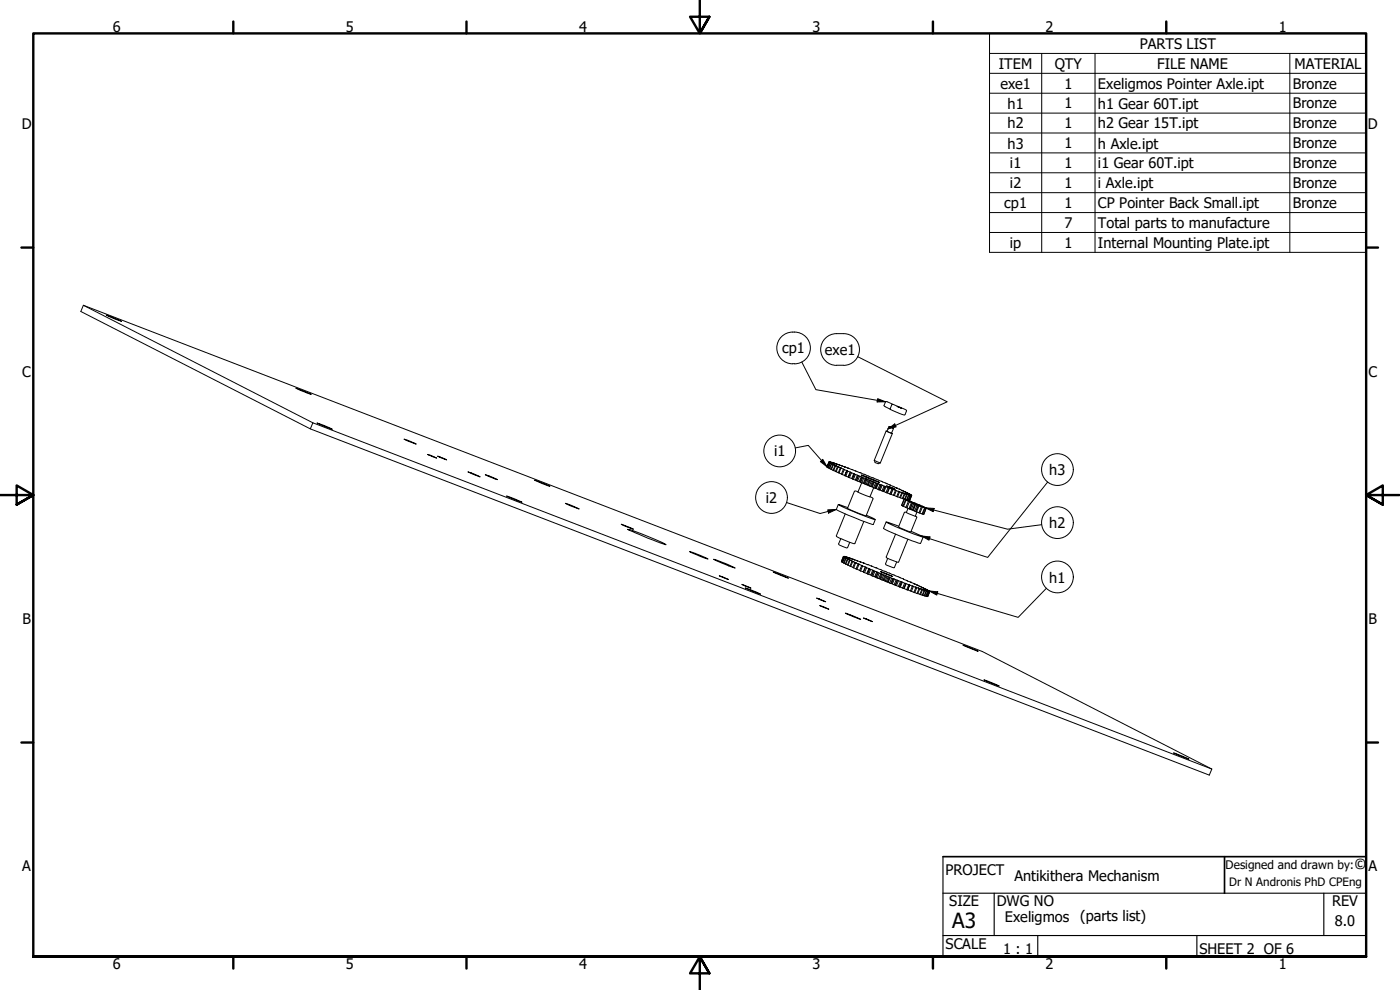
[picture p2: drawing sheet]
<svg xmlns="http://www.w3.org/2000/svg" width="420mm" height="297mm" viewBox="0 0 420 297" stroke-linecap="round" stroke-linejoin="round" font-family="sans-serif">
<!-- layer: Visible (ANSI) -->
<g fill="none" stroke="#000" stroke-width=".3">
<path d="M25 91.6l269.8 103.9 68.9 35.2-.8 1.9-269.8-103.9-68.8-35.2 .7-1.9 68.9 35.3M31.9 94.5l4.6 1.9zM88.8 116.4l4.6 1.9zM93.1 128.7l.8-1.8 269.8 103.8M95.1 126.9l4.6 1.9zM121.2 131.8l3.7 1.5zM128.3 136.3l2.8 1.1zM131.3 136.8l2.8 1.2zM248.8 138.6h.1M248.8 138.5l2 .7-.7-.3M248.8 138.6l.8 .3-.8-.3-.6 1.5zM248.8 138.5v.1"/>
<path d="M248.9 138.7l.1 .1M249.1 138.9h.1M249.5 139.1h.1M249.6 139l-.7-.3-.6 1.5M249.6 138.9h.1M249.7 139l-.9-.4-.5 1.6M250 139.3l.1 .1M250.1 139.3l-.6-.2-.5 1.5M250.1 139.3l-.9-.4-.6 1.5 .3 .1M250.1 138.9l2 .7-.5-.2M250.5 139.5l-.5-.2-.5 1.6M250.5 139.5l-.9-.4-.6 1.5 .4 .2"/>
<path d="M250.6 139.6l.2 .1M250.8 139.7l1 .5-.5-.2-.6 1.4-.5-.2zM251.3 140l.2 .1M251.6 139.3l2.1 .9-.3-.1M262.4 138.1l1.8 .8M262.4 138.1l.4 .7a1.22 1.22 0 0 0 1.4 .1M265.9 129.3l-3.5 8.8M266.2 129.4l-.3-.1 1.9 .8-.2-.2M266.8 128l1.3 .5zM266.8 128l-.6 1.4M267.8 130.1l-3.6 8.8M268 121.4h-.4l-.3 1.5 3.5 1.5h.8l.4-1.4-5.7-2.4h-.5l-.4 1.3 1.8 .9"/>
<path d="M268.2 128.5l-.7 1.5-1.3-.6M269.2 121.9l1.4 .6zM140.4 141.6l3.7 1.5zM145.6 142.4l3.7 1.5zM152 148.8l4.7 1.9zM160.4 144l4.7 1.9zM169.7 151l4.1 1.7zM186.4 157.3l3.7 1.5zM188.3 158.8l4.2 1.4 7.4 3.2-5.5-2zM189 159l-.1 .1M248.2 140.1h.1M248.5 140.3l-.2-.1 .7-1.4 .9 .3-.8-.2-.5 1.5"/>
<path d="M250 141.1l-.5-.2 .6-1.5 1.1 .4-.6-.2-.6 1.5 .2 .1M250.7 141.5h.3M251.6 141.8l-.6-.3 .5-1.4 1.1 .4-.4-.1-.6 1.4 .2 .1M251.6 151.4l-.6 1.5 .1 .1 7.3 3.2 3.7 1.2 .6-1.5M252.2 140.4h.2M252.5 142.3l.3 .1M253.1 140.8l.3 .1M253.2 140.8l.2 .1-.3-.1-.6 1.5M253.2 140.8l-.8-.4-.6 1.5 .7 .3M253.4 140l1.3 .5-.2-.1M253.6 142.7l.5-1.5 .3 .1h-.2l-.7 1.4 .3 .2M253.7 154.2l-2.7 6.6 .8 .6 2.9 1.2 1.6 .5 .3-.1 2.6-6.6"/>
<path d="M254.1 141.2l-.7-.3-.6 1.5 .7 .2M254.2 141.3l.2 .1M254.4 152.3l-2.8-.9 6.1 2.8 5 1.7-2.7-1.3M254.5 140.4l1.1 .5M254.7 143.2l-.2-.1 .6-1.5 .3 .1-.8 1.5 .3 .1M255.1 141.6l-.7-.2-.6 1.5 .7 .2M255.3 141.7l.2 .1M255.6 140.8l1.2 .5M255.8 143.7l.3 .1M256.2 142.1l-.7-.3-.6 1.5 .7 .3M256.4 142.2l-.2-.1-.6 1.5 .2 .1M256.4 142.2l-.6 1.5"/>
<path d="M256.4 142.2l.3 .2M256.8 141.3l9.2 3.7M256.8 141.3h.1M257 144.2l.3 .1M257.3 142.6l.3 .1-.6 1.5-.3-.2zM257.3 142.6l-.6-.2-.6 1.4 .6 .2M257.5 147.6l-.8-.3-.3 .1-2.1 5.1 .2 .1 5.4 2.2 2.1-5.1-.1-.3-.8-.4M257.6 142.7l-.6 1.5M257.6 142.7l.4 .2M257.9 141.8h.1M258.3 144.8l.3 .1-1.1 2.7 2.2 1 1.4 .5 1.1-2.8M258.4 142.5l5.6 2.3z"/>
<path d="M258.5 143l-.5-.1-.7 1.4 .6 .2M258.8 143.2l-.3-.2-.6 1.5 .2 .1 .7-1.4 .1 .1M258.9 143.3l-.6 1.5-.2-.2M258.9 143.3l.3 .1M259.6 145.3l.3 .1M259.7 143.5l-.5-.1-.6 1.5 .5 .1M260 143.7l-.3-.2-.6 1.5 .3 .1 .6-1.4 .2 .1M260.2 143.8l-.6 1.5-.2-.2M260.2 143.8l.3 .1M260.9 144l-.4-.1-.6 1.5 .4 .1M260.9 145.8l.3 .2M261.2 144.2l-.3-.2-.6 1.5 .3 .2 .6-1.5 .3 .1"/>
<path d="M261.5 144.3l-.6 1.5-.3-.1M261.5 144.3l.3 .2M262.1 144.5h-.3l-.6 1.5h.3M262.2 146.3l.3 .2M262.4 144.6l-.3-.1-.6 1.5 .3 .1 .6-1.5 .4 .3M262.8 144.9l-.6 1.4-.4-.2M262.8 144.9l.3 .1M263.3 145h-.2l-.6 1.5h.2M263.5 146.8l.3 .2M263.6 145.1l-.3-.1-.6 1.5 .3 .1 .6-1.5 .5 .3M264.1 145.4l-.6 1.4-.5-.2M264.1 145.4l.3 .1"/>
<path d="M264.5 145.5l-.6 1.5M264.5 145.5l.3 .1M264.7 147.3l.3 .1M264.8 144.6h.1M265.3 145.9l-.5-.3-.6 1.5-.3-.1M265.3 145.9l-.6 1.4-.5-.2M265.3 145.9l.3 .1-.6 1.4M265.9 146l-.3-.1-.6 1.5M265.9 147.8l.3 .1M265.9 156.6l-.8 2 6.2 2.7 5 1.8 .8-2M266 145l3.3 1.5M266 145.1h.1"/>
<path d="M266.5 146.3l-.6-.3-.6 1.5-.3-.1M266.5 146.3l-.6 1.5-.6-.3M266.5 146.3l.3 .1M266.6 146l-.6-.2 2 .8-1.4-.6M266.8 146l1.4 .6zM267 146.5l-.3-.2-.5 1.6M267.7 146.8l-.7-.3-.8 1.4M267.7 146.8l-.7 1.4-.6-.3M267.7 146.8h.2M268 146.8l-.2-.1 .1 .1-.6 1.5-.3-.1M268.2 146.6l.5 .2zM268.7 147.1l-.7-.3-.7 1.5"/>
<path d="M268.7 147.1l-.6 1.5-.7-.3M268.7 147.1l1 .4M268.9 147.2l-.2-.1 .3 .1-.6 1.5-.3-.1M269.3 146.5l-.3-.1 1.3 .5M269.7 147.5l-.6 1.5-.7-.3M269.7 147.5l.3 .1M269.7 157.9l-3.8-1.3 6.9 3.1 4.2 1.4-3.6-1.7M270.2 146.9l-.4-.1 2 .8M270.6 147.8l-.2-.1 .4 .2-.6 1.5-.2-.1M270.6 147.7l.8 .4M270.6 147.8l-.6 1.5-.6-.3M270.8 149.6h.2"/>
<path d="M270.8 147.9l-1.2-.5 .4 .2-.6 1.5-.3-.1M271 151.9l.1 .1M271.3 149.8l.9 .3-.9-.3-.7 1.9M271.4 149.8l.9 .4-.6-.2-.7 1.8-.4-.1zM271.4 148.1l-.6 1.5-.5-.3M271.4 148.1l.2 .1M271.5 149.8h.2M271.7 149.8l.8 .4-.3-.2M271.7 150l.2 .1M271.8 147.6l-.5-.2 1.6 .8M271.8 148.2h.1M271.9 152.3l.3 .1"/>
<path d="M271.9 150.1l1 .4-.3-.1-.7 1.8-.8-.2zM272 150h.1M272 153.7l-.6 .1-1.7 4.3 2.5 1.1 1.1 .4 1.8-4.3-.4-.5M272.1 148.3l-1-.4 .5 .3-.6 1.4M272.1 148.3l-.6 1.5-.5-.2M272.1 148.3l.1 .1M272.2 150l1 .4h-.2M272.5 152.6l-.5 1.2 2.7 1.1M272.5 150.1h.1M272.6 150.4l.3 .2M272.7 148.5l-1-.4 .5 .3-.5 1.4M272.7 148.5l-.6 1.5-.4-.2"/>
<path d="M272.7 148.5h.1M272.8 148.3h.1M272.8 150.2h.1M272.8 150.4l3.7 1.5zM272.9 148.2l-.7-.3 1.1 .5M273 150.4l3.1 1.2M273.1 148.6l-1-.4 .7 .3-.6 1.5M273.1 148.6l-.6 1.5-.3-.1M273.1 148.6l.1 .1M273.1 152.8l.4 .1M273.3 148.4l-.8-.3 1.1 .5M273.4 148.7l-.9-.4 .7 .4-.6 1.4"/>
<path d="M273.4 148.7l-.6 1.5-.2-.1M273.4 148.7h.1M273.6 150.8l-.7-.2-.7 1.8 .6 .2M273.6 148.7l-.9-.3 .8 .3-.7 1.5M273.6 148.7l-.7 1.4M273.6 148.7l-.8-.4 .8 .4-.6 1.5M273.6 148.6v.1M273.8 150.9l-.8 1.9M273.9 150.9l-.3-.1-.8 1.8 .2 .1M273.9 150.9l-.9 1.9M273.9 150.9l.3 .2M274.5 153.4l.3 .1"/>
<path d="M274.6 151.2l-.4-.1-.7 1.8 .3 .2M274.8 151.3l-.2-.1-.8 1.9 .3 .1 .7-1.9 .5 .2M274.9 153.5h-.1M275.1 151.4v.1M275.2 151.4l.3 .2-.7-.3 .4 .2M275.2 153.6l-.5 1.3M275.3 151.5l-.8 1.9-.4-.2M275.3 151.5l.3 .2M275.6 151.6l.5 .2zM275.6 151.7l-.7 1.8M275.8 153.9l.3 .1M275.8 151.7l-.7 1.9-.2-.1"/>
<path d="M276 151.8l.3 .1zM276.1 151.6h.1M276.1 151.6l1.1 .4M276.5 152l-.9-.4-.8 1.9M276.5 152l-.7 1.9-.7-.3M276.5 152l.3 .1M277.2 152.1l-.5-.2 1.1 .5M277.2 154.3h.1M277.5 152.3l-1-.4 .3 .2-.7 1.9M277.5 152.3l-.8 1.9-.6-.2M277.5 152.3l.2 .1M277.8 152.4l-.7-.3 .9 .4-.8 1.8"/>
<path d="M278 152.5l-1-.4 .7 .3-.8 1.8h-.2M278 152.5l-.8 1.8-.3-.1M278 152.5h.1M207 165.5l5.5 2.3zM214.2 167.8l3.5 1.3 2.9 1.4zM215.9 172.7l2.7 1.1zM222.6 175.3l2.8 1.2zM223.6 176.4l4.7 1.9zM232 171.6l4.6 1.9zM245.1 179.4l2.7 1.1zM252.3 161.6l-.6 1.6 .1 .3 1.1 .5 1.3 .4 .8-1.7M252.5 168.5h.1"/>
<path d="M252.6 168.6h.1M252.6 168.6l.3 .1M252.9 168.8l.6-1.5 1 .4-.7-.2-.5 1.5M252.9 168.8l.3 .1M253.1 167l.9 .3-.8-.4-.7 1.6M253.1 167h.1M253.2 166.9l1 .4-.9-.3M253.2 166.9h.1M253.2 167.1h.1M253.3 166.9l1.5 .6-.8-.3M253.3 169l.6-1.5 1.1 .5-.7-.3-.5 1.6M253.3 169l.4 .1"/>
<path d="M253.4 167.2l.1 .1M253.8 167.5h.1M253.8 169.3l.7-1.5 1.1 .5-.7-.3-.6 1.5 .2 .1M253.8 169.3l.5 .1M254 167.1l1.9 .7-.6-.3M254 167.3h.1M254.1 167.4h.1M254.1 167.4l-1-.4-.6 1.5M254.1 167.4l-.9-.3-.6 1.5M254.2 167.5l-.8-.3-.5 1.6M254.2 167.5l-1-.4-.6 1.5M254.3 167.7l.2 .1"/>
<path d="M254.5 169.6l.6 .2M254.9 168l.2 .1M255.1 169.9l.2 .1M255.3 167.5l1.3 .5-.5-.2M255.3 170l.7 .2M255.7 168.4l.2 .1M256.1 168.5l.1 .1-.5-.2-.6 1.5M256.1 168.5l-1-.4-.6 1.5M256.1 167.8l1.3 .5-.4-.1M256.2 170.4l.6-1.5 1.1 .4-.4-.1-.6 1.5 .3 .1M256.2 170.4l.8 .3M256.5 168.8l.3 .1"/>
<path d="M256.8 168.9h.2l-.5-.1-.6 1.5 .3 .1M256.8 168.9l-.9-.4-.6 1.5M257 168.1l1.4 .6-.4-.2M257.2 170.8l.8 .3M257.5 169.2l.3 .1M258 168.5l1.1 .4M258.3 171.3l.8 .3 .6-1.5 .2 .1-.8 1.5 .4 .1M258.6 169.7l-.8-.4-.6 1.5M258.9 169.8l-.3-.1h.3h-.3l-.6 1.5 .3 .1M259.1 171.6h.1M259.1 168.9l.3 .1zM259.1 168.9l1.4 .5h-.2"/>
<path d="M259.5 171.8l.6 .3 .7-1.5 .2 .1-.7 1.5M259.7 170.1l-.8-.3-.6 1.5M259.8 170.2l.3 .1M260.1 172.1l.3 .1M260.3 169.4l1.3 .4M260.3 172.2l.4 .1M260.8 170.6l-.7-.3-.6 1.5M261.3 170.8l-.4-.1-.6 1.5M261.3 172.5l.3 .2M261.6 169.8l1.2 .5M261.6 169.8l-.1 .1M261.6 172.7l.4 .2"/>
<path d="M261.9 171.1l-.6-.3-.6 1.5M262 172.9l.5 .1 .6-1.4 .3 .1-.6 1.5-.3-.2M262.2 171.2l-.3-.1-.6 1.4-.6-.2M262.2 171.2l-.6 1.5zM262.3 171.3l.3 .1M262.8 170.3h.1M262.8 170.3l7.1 2.9M262.9 173.3l.4 .1M263.1 171.6l-.5-.2-.6 1.5M263.3 173.4l.4 .2 .7-1.5 .3 .1-.6 1.5-.4-.1M263.4 171.7l.2 .1-.7 1.5-.1-.1M263.6 171.8l.3 .1"/>
<path d="M264.2 171.5l3.7 1.5zM264.3 173.8l.3 .2M264.4 172.1l-.5-.2-.6 1.5M264.6 174l.4 .1 .6-1.5 .3 .1-.6 1.5-.3-.1M264.7 172.2l.2 .2-.6 1.4-.2-.1M264.9 172.4l.3 .1M265.6 172.6l-.4-.1-.6 1.5M265.6 174.4l.4 .1M265.9 172.7l.3 .2-.6 1.5-.3-.2M266 174.5l.3 .1 .6-1.5 .3 .2-.6 1.4-.3-.1M266.2 172.9l.4 .1M266.4 167.5l-.6 1.9 1.7 .7 .9 .2 .7-1.7"/>
<path d="M266.9 173.1l-.3-.1-.6 1.5M267 174.9l.3 .2M267.2 173.3l.4 .2-.6 1.4-.4-.2M267.3 175.1h.2l.6-1.5 .3 .1-.6 1.5-.3-.1M267.6 173.5l.3 .1M268.1 173.6h-.2l-.6 1.5M268.4 175.5l.2 .1M268.4 173.7l.5 .3-.5 1.5-.6-.3M268.8 160.3l-2.8 6.8 .5 .5a5.3 5.3 0 0 0 3.2 1l2.8-6.8M268.9 174l.4 .1M269.3 174.1l.4 .1-.7 1.5-.4-.1zM269.3 174.1l-.6 1.5"/>
<path d="M269.6 176l.4 .1M269.7 174.2l.6 .3-.7 1.5-.6-.3M269.9 173.2l1.3 .5M269.9 173.3h.1M270 176.1h.1M270.3 174.5l.3 .1M270.6 174.6l.2 .1-.6 1.4h-.2M270.6 174.6l-.6 1.5M270.8 174.7l.7 .3-.6 1.5-.7-.4M270.9 176.5l.3 .1 .6-1.5-.1-.1 .2 .1-.5 1.5-.2-.1M271.2 173.7l2.1 1M271.2 173.7l-.1 .1"/>
<path d="M271.5 175l.3 .1M271.9 175.1l.8 .4-.6 1.4-.7-.3M272.7 175.5h.3M273 175.5l.8 .4-.6 1.4-.8-.3 .6-1.5-.2-.1 .2 .1-.6 1.5-.3-.1M273.2 177.3l.3 .1M273.3 174.7l2.3 1M273.3 174.7l.2 .1M273.3 174.7h.3M273.8 175.8l1.1 .5-.6 1.4-.8-.3 .6-1.4zM273.8 175.9l.3 .1M274.3 177.7l.2 .1M274.9 176.2l.9 .4-.6 1.5-.7-.3"/>
<path d="M275.1 176.3l-.4-.2 .4 .2-.6 1.5M275.2 178.1h.2M275.5 176.4l1.1 .5-.5 1.4-.6-.2 .6-1.5zM275.5 175.7l-.4-.2 1.3 .6M275.8 176.6h.3M276.1 178.3l.2 .1 .6-1.5-.7-.3 1.2 .5-.6 1.5-.5-.2M276.4 176.1l-.5-.2 1.9 .8M276.6 176.9h.3M276.8 178.6h.1l.6-1.4-.6-.3 1.1 .4-.6 1.5-.5-.2M277.4 177l1 .4-.6 1.5-.3-.1 .6-1.5zM277.4 178.8h.1M277.4 177.1l.1 .1"/>
<path d="M277.8 176.8l-.7-.3 1.2 .5M277.8 178.9l.8-1.5-.9-.3 1.1 .4-.6 1.5-.2-.1M278 177.2l1 .3-.6 1.5 .4-1.5zM278 177.3h.1M278.1 177.1l.9 .4-.6 1.5M278.1 177.1h.1M278.2 179h.1M278.3 177l-.8-.3 1.2 .5M278.4 177.4h.2M278.7 177.2l-.8-.3 1 .5M278.8 177.5h.1M278.9 177.4l-.9-.4 1 .5"/>
<path d="M246 181.7l2.8 1.1zM253.7 184l4.6 1.8zM259.1 185.4l2.8 1.1zM289 193.5l4.6 1.9zM295.3 204l4.6 1.9zM352.2 225.9l4.6 1.9z"/>
</g>
<!-- layer: Symbol (ANSI) -->
<g fill="none" stroke="#000" stroke-width=".3">
<path d="M297 16v-6h113v6M297 16h113v6M297 16v59.7h113v-53.7M312.6 16v59.7M328.6 16v59.7M387.1 16v59.7M297 22h113M297 28h113M297 33.9h113M297 39.9h113M297 45.9h113M297 51.8h113"/>
<path d="M297 57.8h113M297 63.8h113M297 69.8h113M237.9 99.6a4.8 4.8 0 0 1 5.3 4.5 4.8 4.8 0 0 1-4.8 5.1M237.9 99.6a4.8 4.8 0 0 0-4.8 4.8 4.8 4.8 0 0 0 4.8 4.8M237.9 109.1h.6M240.6 108.6l4.3 8.3 20.9 3.7M247.4 101.8a7 7 0 0 1 7.4-1.4 4.8 4.8 0 0 1 3.1 5.3 4.8 4.8 0 0 1-4.7 3.9 5.9 5.9 0 0 1-5.8-1.7 4.8 4.8 0 0 1 0-6.1zM257.4 107l26.9 13.6-17.8 8.1M263.4 119.6l2.4 1h-2.6zM238.7 134.4l3.9-.8 5.6 6.5M246.2 138.5l.7-.7 1.3 2.3z"/>
<path d="M266.5 128.7l2-1.5 .4 .9zM236.1 150.8l10 3.3 4.9-1.2M248.4 153l2.6-.1-2.3 1.1zM277.8 152.4l2.5 .2-.2 .9zM277.8 152.4l24.6 6.4 10.2-1.4M314.4 144.6l-18 22.6-19.8-6.4M276.6 160.8l2.5 .3-.3 1zM278.9 177.3l2.5 .3-.3 .9zM314 176.5l-8.4 8.7-26.7-7.9"/>
<circle cx="234" cy="135.3" r="4.8"/>
<circle cx="231.5" cy="149.3" r="4.8"/>
<circle cx="317.4" cy="140.9" r="4.8"/>
<circle cx="317.4" cy="156.8" r="4.8"/>
<circle cx="317.4" cy="173.1" r="4.8"/>
</g>
<!-- layer: Border (ANSI) -->
<g fill="none" stroke="#000" stroke-width=".72">
<path d="M70 6.5v3.5M140 6.5v3.5M210 0v10l-2.9-5h5.8l-2.9 5 2.9-5M280 6.5v3.5M350 6.5v3.5M6.4 74.3h3.6M410 74.3h3.6M0 148.5h10l-5-2.8v5.7l5-2.9-5 2.9M420 148.5h-10l5-2.8v5.7l-5-2.9 5 2.9M6.4 222.8h3.6M410 222.8h3.6M10 287v-277h400v277h-400h400"/>
<path d="M70 287v3.6M140 287v3.6M212.9 292l-2.9-5 2.9 5h-5.8l2.9-5v10M280 287v3.6M350 287v3.6"/>
</g>
<!-- layer: Title (ANSI) -->
<path d="M283 257h127v30h-127M367.5 257v11" fill="none" stroke="#000" stroke-width=".51"/>
<path d="M283 257v30M283 268h127M298.4 268v12.7M397.3 268v12.7M283 280.7h127M311.4 280.7v6.3M359.2 280.7v6.3" fill="none" stroke="#000" stroke-width=".34"/>
<!-- layer: Symbol (ANSI) -->
<g fill="#000">
<path d="M246.2 138.5l.7-.7 1.3 2.3z" fill-rule="evenodd"/>
<path d="M263.4 119.6l2.4 1h-2.6z" fill-rule="evenodd"/>
<path d="M266.5 128.7l2-1.5 .4 .9z" fill-rule="evenodd"/>
<path d="M248.4 153l2.6-.1-2.3 1.1z" fill-rule="evenodd"/>
<path d="M277.8 152.4l2.5 .2-.2 .9z" fill-rule="evenodd"/>
<path d="M276.6 160.8l2.5 .3-.3 1z" fill-rule="evenodd"/>
<path d="M278.9 177.3l2.5 .3-.3 .9z" fill-rule="evenodd"/>
</g>
<text font-size="6.3" x="285.8" y="278.5">A3</text>
<text font-size="4.5" x="406.4" y="260.8">©</text>
<g font-size="4.4">
<text x="33.8" y="9.6">6</text>
<text x="103.8" y="9.6">5</text>
<text x="173.8" y="9.6">4</text>
<text x="243.8" y="9.6">3</text>
<text x="313.8" y="9.6">2</text>
<text x="383.8" y="9.6">1</text>
<text x="342.1" y="14.6">PARTS LIST</text>
<text x="299.8" y="20.6">ITEM</text>
<text x="316.5" y="20.6">QTY</text>
<text x="347.3" y="20.6">FILE NAME</text>
<text x="388.5" y="20.6">MATERIAL</text>
<text x="300.2" y="26.6">exe1</text>
<text x="319.4" y="26.6">1</text>
<text x="329.5" y="26.6">Exeligmos Pointer Axle.ipt</text>
<text x="388" y="26.6">Bronze</text>
<text x="302.4" y="32.6">h1</text>
<text x="319.4" y="32.5">1</text>
<text x="329.5" y="32.6">h1 Gear 60T.ipt</text>
<text x="388" y="32.5">Bronze</text>
<text x="6.5" y="38.8">D</text>
<text x="302.4" y="38.6">h2</text>
<text x="319.4" y="38.5">1</text>
<text x="329.5" y="38.6">h2 Gear 15T.ipt</text>
<text x="388" y="38.5">Bronze</text>
<text x="410.5" y="38.8">D</text>
<text x="302.4" y="44.6">h3</text>
<text x="319.4" y="44.5">1</text>
<text x="329.5" y="44.6">h Axle.ipt</text>
<text x="388" y="44.5">Bronze</text>
<text x="303.1" y="50.4">i1</text>
<text x="319.4" y="50.4">1</text>
<text x="329.5" y="50.5">i1 Gear 60T.ipt</text>
<text x="388" y="50.4">Bronze</text>
<text x="303.1" y="56.5">i2</text>
<text x="319.4" y="56.4">1</text>
<text x="329.5" y="56.5">i Axle.ipt</text>
<text x="388" y="56.4">Bronze</text>
<text x="301.4" y="62.4">cp1</text>
<text x="319.4" y="62.4">1</text>
<text x="329.5" y="62.5">CP Pointer Back Small.ipt</text>
<text x="388" y="62.4">Bronze</text>
<text x="319.4" y="68.4">7</text>
<text x="329.5" y="68.4">Total parts to manufacture</text>
<text x="303.1" y="74.3">ip</text>
<text x="319.4" y="74.3">1</text>
<text x="329.5" y="74.4">Internal Mounting Plate.ipt</text>
<text x="234.8" y="106">cp1</text>
<text x="247.5" y="106.5">exe1</text>
<text x="6.7" y="113">C</text>
<text x="410.7" y="113">C</text>
<text x="232.3" y="136.9">i1</text>
<text x="314.9" y="142.6">h3</text>
<text x="229.8" y="150.9">i2</text>
<text x="314.9" y="158.5">h2</text>
<text x="314.9" y="174.8">h1</text>
<text x="6.7" y="187.3">B</text>
<text x="410.7" y="187.3">B</text>
<text x="6.7" y="261.5">A</text>
<text x="283.8" y="262.4">PROJECT</text>
<text x="410.7" y="261.5">A</text>
<text x="304.5" y="264.3">Antikithera Mechanism</text>
<text x="284.9" y="272">SIZE</text>
<text x="299.1" y="272">DWG NO</text>
<text x="399.8" y="271.9">REV</text>
<text x="301.6" y="276.5">Exeligmos</text>
<text x="324.1" y="276.5">(parts list)</text>
<text x="400.6" y="277.8">8.0</text>
<text x="283.8" y="284.7">SCALE</text>
<text x="301" y="286.3">1 : 1</text>
<text x="360" y="286.2">SHEET 2 OF 6</text>
<text x="33.8" y="290.6">6</text>
<text x="103.8" y="290.6">5</text>
<text x="173.8" y="290.6">4</text>
<text x="243.8" y="290.6">3</text>
<text x="313.8" y="290.6">2</text>
<text x="383.8" y="290.6">1</text>
</g>
<text font-size="3.6" x="367.8" y="260.8">Designed and drawn by:</text>
<text font-size="3.5" x="368.9" y="265.9">Dr N Andronis PhD CPEng</text>
</svg>
